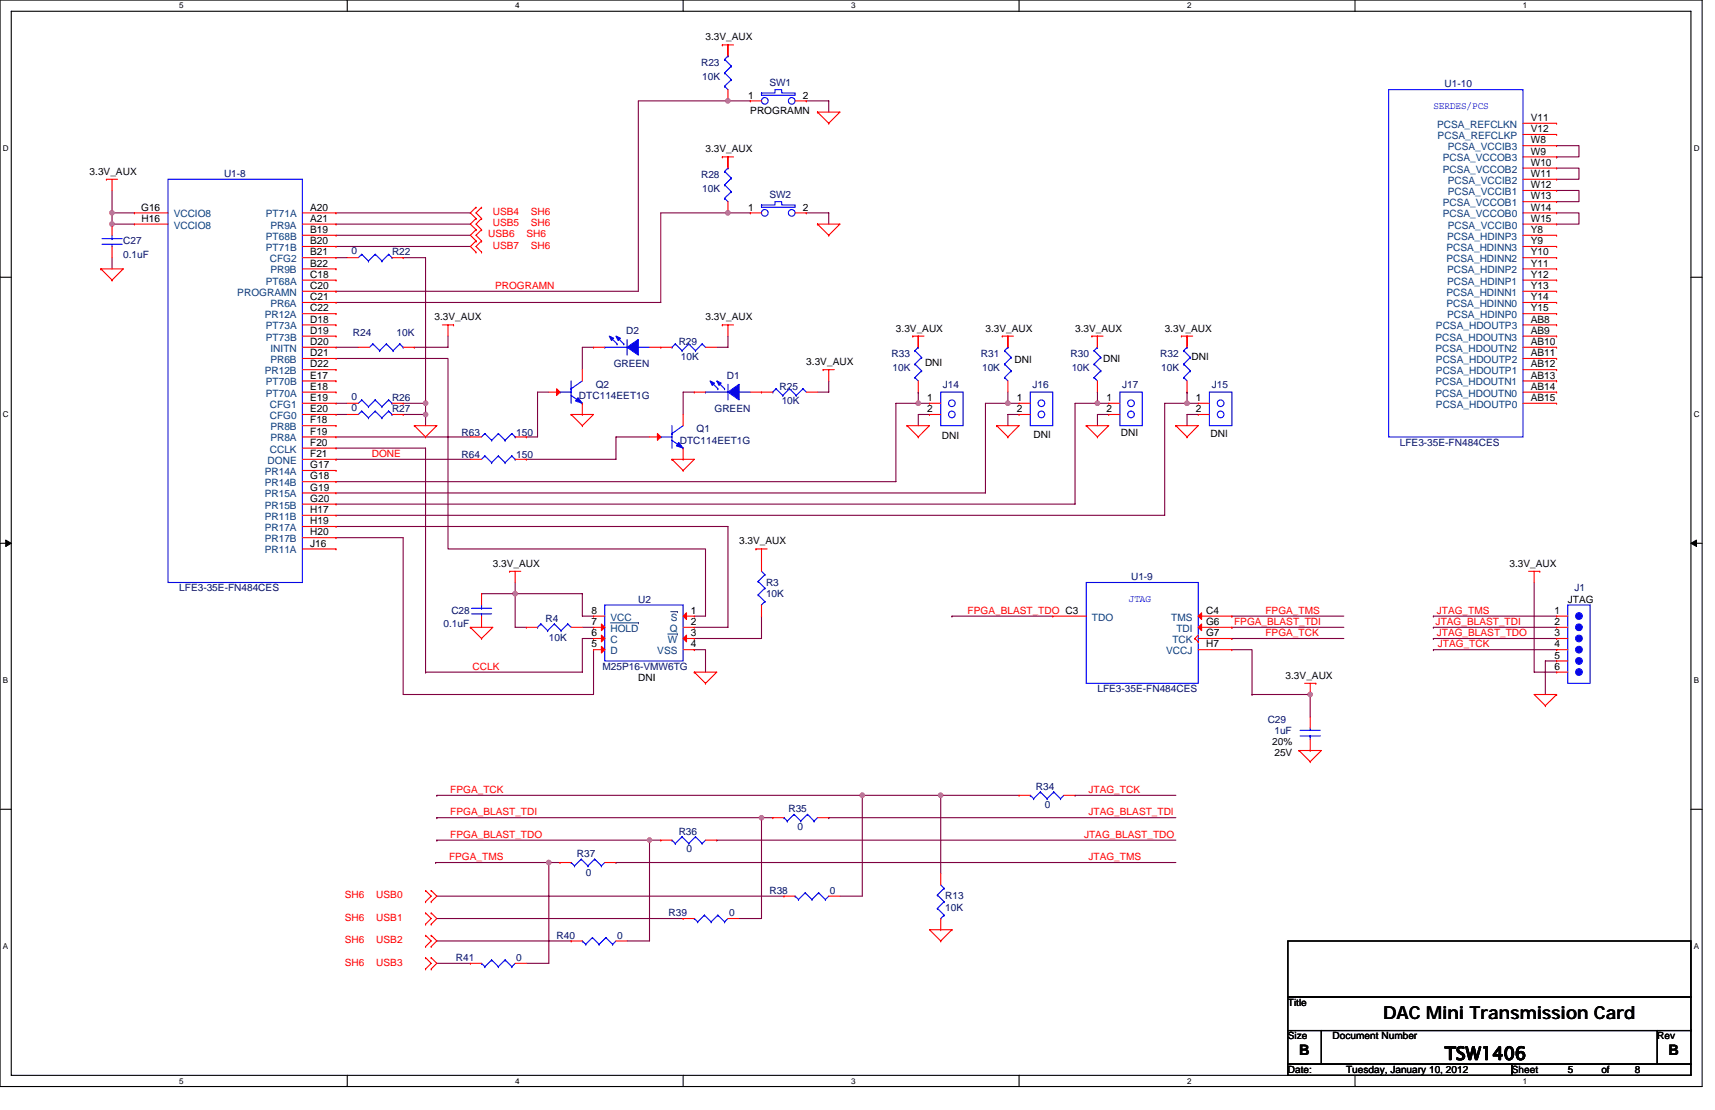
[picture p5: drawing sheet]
<svg xmlns="http://www.w3.org/2000/svg" width="432mm" height="279mm" viewBox="0 0 432 279" stroke-linecap="round" stroke-linejoin="round" font-family="sans-serif">
<path d="M0 0h428.6v273.5h-428.6zM2.8 2.8h422.9v267.9h-422.9z" fill="none" stroke="#000" stroke-width=".28"/>
<g fill="#fff">
<path d="M45.1 .3h1.1v2.3h-1.1z"/>
<path d="M45.1 271h1.1v2.2h-1.1z"/>
</g>
<path d="M87.4 0v2.8M87.4 270.7v2.8" fill="none" stroke="#000" stroke-width=".28"/>
<g fill="#fff">
<path d="M129.7 .3h1.1v2.3h-1.1z"/>
<path d="M129.7 271h1.1v2.2h-1.1z"/>
</g>
<path d="M172 0v2.8M172 270.7v2.8" fill="none" stroke="#000" stroke-width=".28"/>
<g fill="#fff">
<path d="M214.3 .3h1.1v2.3h-1.1z"/>
<path d="M214.3 271h1.1v2.2h-1.1z"/>
</g>
<path d="M256.6 0v2.8M256.6 270.7v2.8" fill="none" stroke="#000" stroke-width=".28"/>
<g fill="#fff">
<path d="M298.9 .3h1.1v2.3h-1.1z"/>
<path d="M298.9 271h1.1v2.2h-1.1z"/>
</g>
<path d="M341.2 0v2.8M341.2 270.7v2.8" fill="none" stroke="#000" stroke-width=".28"/>
<g fill="#fff">
<path d="M383.5 .3h1.1v2.3h-1.1z"/>
<path d="M383.5 271h1.1v2.2h-1.1z"/>
<path d="M.7 36.3h1.5v2.3h-1.5z"/>
<path d="M426.5 36.3h1.4v2.3h-1.4z"/>
<path d="M.7 103.3h1.5v2.2h-1.5z"/>
<path d="M426.5 103.3h1.4v2.2h-1.4z"/>
</g>
<path d="M0 69.8h2.8M425.7 69.8h2.9" fill="none" stroke="#000" stroke-width=".28"/>
<g fill="#fff">
<path d="M.7 170.2h1.4v2.3h-1.4z"/>
<path d="M426.5 170.2h1.3v2.3h-1.3z"/>
</g>
<path d="M0 136.8h2.8M425.7 136.8h2.9" fill="none" stroke="#000" stroke-width=".28"/>
<path d="M1.4 135.9l1.4 .9-1.4 .8zM425.7 136.8l1.4-.9v1.7z" fill="#000" stroke="#000" stroke-width=".25"/>
<g fill="#fff">
<path d="M.7 237.2h1.4v2.2h-1.4z"/>
<path d="M426.4 237.2h1.4v2.2h-1.4z"/>
</g>
<path d="M0 203.7h2.8M425.7 203.7h2.9M324.3 236.9h101.4v14.1h-101.4zM324.3 251h101.4v8.4h-101.4zM324.3 259.4h8.4v8.5h-8.4zM332.7 259.4h84.6v8.5h-84.6zM417.3 259.4h8.4v8.5h-8.4zM324.3 267.9h56.3v2.8h-56.3zM380.6 267.9h45.1v2.8h-45.1z" fill="none" stroke="#000" stroke-width=".28"/>
<g fill="none" stroke="#800040" stroke-width=".28">
<path d="M183.3 11.3v2.8M183.3 25.4h-22.6v47.9h-76.1M183.3 39.5v2.8M183.3 25.4h.1M183.3 25.4h5.6M203 25.4h5.7v2.8M391.9 36.7h5.7v2.8h-5.7M391.9 39.5h.1M28.2 53.6h.1M28.2 53.6v2.8h5.6M28.2 47.9v5.7M28.2 53.6h5.6"/>
<path d="M84.6 53.6h33.8M84.6 59.2h33.8M84.6 56.4h33.8M183.3 53.6h-16.9v22.5h-81.8M183.3 53.6h.1M183.3 53.6h5.6M203 53.6h5.7v2.8M391.9 53.6h5.7v2.8h-5.7M391.9 47.9h5.7v2.9h-5.7M391.9 42.3h5.7v2.8h-5.7M28.2 64.9v2.8M84.6 64.9h2.8"/>
<path d="M84.6 62h33.8M84.6 73.3h.1M101.5 64.9h5.6v36.6M84.6 90.2h28.2v48h64.8v16.9h-2.8M84.6 87.4h5.6M112.8 84.6v2.8h-8.5M138.2 98.7h-2.9v11.3h-2.8M149.4 87.4h-2.8v5.6M174.8 98.7h-2.8v5.6M183.3 84.6v2.8h-2.8M208.7 95.9v2.8h-2.9M231.2 84.6v2.8"/>
<path d="M231.2 98.7v2.8h2.8M231.2 98.7h.1M253.8 84.6v2.8M253.8 98.7v2.8M276.3 84.6v2.8M276.3 98.7v2.8h2.8M276.3 98.7h.1M298.9 84.6v2.8M298.9 98.7v2.8h2.8M298.9 98.7h.1M84.6 112.8h22.5v56.4M84.6 101.5h2.8"/>
<path d="M84.6 104.3h2.8M84.6 115.6h.1M84.6 110h33.8M84.6 115.6h33.8M101.5 101.5h5.6M101.5 104.3h5.6M107.1 104.3h.1M107.1 101.5h.1M107.1 101.5v5.6M163.5 110h-8.4v5.6h-22.6M231.2 101.5h-5.6v19.7h-141M234 104.3h-2.8v2.8"/>
<path d="M253.8 101.5h.1M253.8 101.5h-5.7v22.6h-163.5M253.8 101.5h2.8M256.6 104.3h-2.8v2.8M276.3 101.5h-5.6v25.4h-186.1M279.1 104.3h-2.8v2.8M298.9 101.5h-5.7v28.2h-208.6M301.7 104.3h-2.8v2.8M84.6 135.3h16.9v39.5h47.9v-11.3M84.6 132.5h98.7v25.4h-8.5M121.2 149.4h8.5M129.7 149.4h.1"/>
<path d="M129.7 149.4h16.9v5.7h2.8M129.7 149.4v8.5h2.8M129.7 146.6v2.8M146.6 157.9h2.8M191.7 155.1v5.6h-16.9M239.7 155.1h.1M239.7 155.1h25.3M310.2 155.1h.1M310.2 157.9h.1M310.2 155.1h28.1M310.2 157.9h28.1M360.9 157.9h.1"/>
<path d="M360.9 155.1h.1M360.9 155.1h31M360.9 157.9h31M386.3 146.6v22.6h5.6M107.1 169.2h.1M149.4 160.7h-2.8v8.5h-39.5M174.8 163.5h2.8v5.7M310.2 163.5h5v11.3M310.2 160.7h.1M310.2 160.7h28.1M315.2 174.8h.1M315.2 174.8h14.7v5.7"/>
<path d="M360.9 163.5h.1M360.9 160.7h.1M360.9 163.5h31M360.9 160.7h31M391.9 166.4h-2.8v8.4M109.7 217.1h.1M109.7 217.1h28.5M110 205.8h.1M110 211.5h.1M110 200.2h.1M110 205.8h81.7M110 200.2h107.1"/>
<path d="M110 211.5h53.5M138.2 217.1v25.4h-5.7M138.2 217.1h2.8M155.1 217.1h.1M155.1 217.1h141M163.5 211.5h2.9M163.5 211.5v25.4h-5.6M180.5 211.5h.1M180.5 211.5h115.6M191.7 205.8v25.4h-5.6M191.7 205.8h2.9M208.7 205.8h.1"/>
<path d="M208.7 205.8h87.4M217.1 200.2v25.4h-5.6M217.1 200.2h19.8M236.9 200.2h19.7M236.9 200.2h.1M236.9 200.2v19.7M270.7 200.2h.1M270.7 200.2h25.4M110 225.6h87.4M110 236.9h33.8M110 231.2h62M110 242.5h8.4"/>
</g>
<g fill="#f0f" stroke="#f0f" stroke-width=".28">
<circle cx="28.2" cy="56.4" r=".55"/>
<circle cx="28.2" cy="53.6" r=".55"/>
<circle cx="329.9" cy="174.8" r=".55"/>
<circle cx="129.7" cy="149.4" r=".56"/>
<circle cx="107.1" cy="104.3" r=".55"/>
<circle cx="107.1" cy="101.5" r=".56"/>
<circle cx="276.3" cy="101.5" r=".56"/>
<circle cx="253.7" cy="101.5" r=".56"/>
<circle cx="298.9" cy="101.5" r=".57"/>
<circle cx="231.2" cy="101.5" r=".56"/>
<circle cx="183.3" cy="53.6" r=".55"/>
<circle cx="183.3" cy="25.4" r=".55"/>
<circle cx="138.2" cy="217.1" r=".55"/>
<circle cx="191.7" cy="205.8" r=".55"/>
<circle cx="163.5" cy="211.5" r=".55"/>
<circle cx="217.1" cy="200.2" r=".56"/>
<circle cx="236.8" cy="200.2" r=".56"/>
</g>
<g fill="none" stroke="#f00" stroke-width=".28">
<path d="M181.9 11.3h.1M181.9 11.3h2.8M183.3 11.3v2.8zM183.3 11.3h.1M181.9 39.5h.1M181.9 39.5h2.8M183.3 39.5v2.8zM183.3 39.5h.1M183.3 22.6v2.8M188.9 25.4h.1M188.9 25.4h2.8M200.2 25.4h2.8"/>
<path d="M203 25.4h.1M205.8 28.2h5.7l-2.8 2.8M205.8 28.2h.1M205.8 28.2l2.9 2.8M208.7 31h.1M383.5 39.5h8.4M383.5 31h8.4M383.5 33.8h8.4M383.5 36.7h8.4M391.9 31h.1M391.9 33.8h.1M391.9 36.7h.1"/>
<path d="M391.9 39.5h.1M26.8 45.1h.1M26.8 45.1h2.8M28.2 45.1v2.8M28.2 56.4h.1M28.2 56.4v2.8M33.8 53.6h.1M33.8 56.4h.1M33.8 53.6h8.5M33.8 56.4h8.5M76.1 53.6h8.5M76.1 56.4h8.5"/>
<path d="M76.1 59.2h8.5M84.6 53.6h.1M84.6 56.4h.1M84.6 59.2h.1M119.8 55h.1M119.8 52.2h.1M119.8 57.8h.1M119.8 52.2l-1.4 1.4 1.4 1.4M119.8 55l-1.4 1.4 1.4 1.4M119.8 57.8l-1.4 1.4 1.4 1.4M121.2 52.2h.1M121.2 55h.1"/>
<path d="M121.2 57.8h.1M121.2 52.2l-1.4 1.4 1.4 1.4M121.2 55l-1.4 1.4 1.4 1.4M121.2 57.8l-1.4 1.4 1.4 1.4M183.3 50.8v2.8M188.9 53.6h.1M188.9 53.6h2.8M200.2 53.6h2.8M203 53.6h.1M205.8 56.4h5.7l-2.8 2.8M205.8 56.4h.1M205.8 56.4l2.9 2.8"/>
<path d="M208.7 59.2h.1M383.5 45.1h8.4M383.5 53.6h8.4M383.5 42.3h8.4M383.5 47.9h8.4M383.5 50.8h8.4M383.5 56.4h8.4M383.5 59.2h8.4M391.9 42.3h.1M391.9 45.1h.1M391.9 47.9h.1M391.9 50.8h.1"/>
<path d="M391.9 53.6h.1M391.9 56.4h.1M391.9 59.2h.1M25.4 67.7h5.6l-2.8 2.8M25.4 67.7h.1M25.4 67.7l2.8 2.8M28.2 70.5h.1M28.2 62v2.9M76.1 62h8.5M76.1 64.9h8.5M76.1 67.7h8.5M76.1 70.5h8.5"/>
<path d="M76.1 73.3h8.5M76.1 76.1h8.5M76.1 79h8.5M84.6 62h.1M84.6 64.9h.1M84.6 67.7h.1M84.6 70.5h.1M84.6 73.3h.1M84.6 76.1h.1M84.6 79h.1M87.4 64.9h2.8M98.7 64.9h2.8"/>
<path d="M101.5 64.9h.1M119.8 60.6h.1M119.8 63.5h.1M119.8 60.6l-1.4 1.4 1.4 1.5M121.2 60.6h.1M121.2 63.5h.1M121.2 60.6l-1.4 1.4 1.4 1.5M383.5 62h8.4M383.5 64.9h8.4M383.5 67.7h8.4M383.5 70.5h8.4M383.5 73.3h8.4"/>
<path d="M383.5 76.1h8.4M383.5 79h8.4M391.9 62h.1M391.9 64.9h.1M391.9 67.7h.1M391.9 70.5h.1M391.9 73.3h.1M391.9 76.1h.1M391.9 79h.1M76.1 81.8h8.5M76.1 93h8.5M76.1 84.6h8.5"/>
<path d="M76.1 87.4h8.5M76.1 90.2h8.5M76.1 95.9h8.5M76.1 98.7h8.5M84.6 81.8h.1M84.6 84.6h.1M84.6 87.4h.1M84.6 90.2h.1M84.6 93h.1M84.6 95.9h.1M84.6 98.7h.1M90.2 87.4h2.8"/>
<path d="M101.5 87.4h2.8M104.3 87.4h.1M111.4 81.8h2.8M112.8 81.8v2.8M114.2 81.8h.1M138.2 98.7h2.8M146.6 93v2.9M149.4 87.4h.1M149.4 87.4h2.9M163.5 87.4h2.9M166.4 87.4h.1M166.4 87.4h2.8"/>
<path d="M174.8 98.7h.1M174.8 98.7h2.8M177.6 87.4h2.9M181.9 81.8h.1M181.9 81.8h2.8M183.3 81.8v2.8M188.9 98.7h2.8M191.7 98.7h.1M191.7 98.7h2.9M203 98.7h2.8M207.2 93h.1M207.2 93h2.9"/>
<path d="M208.7 93v2.9M229.8 84.6h.1M229.8 84.6h2.8M231.2 84.6v2.8zM231.2 95.9v2.8M231.2 84.6h.1M252.3 84.6h.1M252.3 84.6h2.9M253.8 84.6v2.8zM253.8 95.9v2.8M253.8 84.6h.1M274.9 84.6h.1"/>
<path d="M274.9 84.6h2.8M276.3 84.6v2.8zM276.3 95.9v2.8M276.3 84.6h.1M297.5 84.6h.1M297.5 84.6h2.8M298.9 84.6v2.8zM298.9 95.9v2.8M298.9 84.6h.1M383.5 81.8h8.4M383.5 93h8.4M383.5 84.6h8.4"/>
<path d="M383.5 87.4h8.4M383.5 90.2h8.4M383.5 95.9h8.4M383.5 98.7h8.4M391.9 81.8h.1M391.9 84.6h.1M391.9 87.4h.1M391.9 90.2h.1M391.9 93h.1M391.9 95.9h.1M391.9 98.7h.1M76.1 101.5h8.5"/>
<path d="M76.1 104.3h8.5M76.1 107.1h8.5M76.1 110h8.5M76.1 112.8h8.5M76.1 115.6h8.5M76.1 118.4h8.5M84.6 101.5h.1M84.6 104.3h.1M84.6 107.1h.1M84.6 110h.1M84.6 112.8h.1M84.6 115.6h.1"/>
<path d="M84.6 118.4h.1M87.4 101.5h2.8M87.4 104.3h2.8M98.7 101.5h2.8M98.7 104.3h2.8M101.5 101.5h.1M101.5 104.3h.1M104.3 107.1h5.7l-2.9 2.9M104.3 107.1h.1M104.3 107.1l2.8 2.9M107.1 110h.1M118.4 115.6h2.8"/>
<path d="M118.4 110h2.8M129.7 110h2.8M129.7 115.6h2.8M132.5 115.6h.1M132.5 110h.1M143.8 104.3h5.6l-2.8 2.8M143.8 104.3h.1M143.8 104.3l2.8 2.8M146.6 107.1h.1M146.6 104.3h.1M146.6 101.5v2.8M163.5 110h2.9"/>
<path d="M169.2 115.6h5.6l-2.8 2.8M169.2 115.6h.1M169.2 115.6l2.8 2.8M172 118.4h.1M172 104.3v2.8M172 115.6h.1M172 112.8v2.8M228.4 107.1h5.6l-2.8 2.9M228.4 107.1h.1M228.4 107.1l2.8 2.9M231.2 110h.1M234 101.5h.1"/>
<path d="M234 104.3h.1M234 101.5h2.9M234 104.3h2.9M251 107.1h5.6l-2.8 2.9M251 107.1h.1M251 107.1l2.8 2.9M253.8 110h.1M256.6 101.5h.1M256.6 104.3h.1M256.6 101.5h2.8M256.6 104.3h2.8M273.5 107.1h5.6l-2.8 2.9"/>
<path d="M273.5 107.1h.1M273.5 107.1l2.8 2.9M276.3 110h.1M279.1 101.5h.1M279.1 104.3h.1M279.1 101.5h2.9M279.1 104.3h2.9M296.1 107.1h5.6l-2.8 2.9M296.1 107.1h.1M296.1 107.1l2.8 2.9M298.9 110h.1M301.7 101.5h.1"/>
<path d="M301.7 104.3h.1M301.7 101.5h2.8M301.7 104.3h2.8M383.5 101.5h8.4M391.9 101.5h.1M76.1 138.2h8.5M76.1 121.2h8.5M76.1 124.1h8.5M76.1 126.9h8.5M76.1 129.7h8.5M76.1 132.5h8.5M76.1 135.3h8.5"/>
<path d="M84.6 121.2h.1M84.6 124.1h.1M84.6 126.9h.1M84.6 129.7h.1M84.6 132.5h.1M84.6 135.3h.1M84.6 138.2h.1M190.3 138.2h.1M190.3 138.2h2.8M191.7 138.2v5.6M118.4 157.9h5.7l-2.9 2.8M118.4 157.9h.1"/>
<path d="M118.4 157.9l2.8 2.8M121.2 155.1v2.8M121.2 149.4h.1M121.2 149.4v2.9M128.3 143.8h.1M128.3 143.8h2.8M129.7 143.8v2.8M132.5 157.9h.1M132.5 157.9h2.8M143.8 157.9h2.8M149.4 155.1h.1M149.4 157.9h.1"/>
<path d="M149.4 157.9h2.9M149.4 155.1h2.9M172 157.9h2.8M172 155.1h2.8M174.8 155.1h.1M174.8 157.9h.1M191.7 155.1h.1M191.7 152.3v2.8M265 155.1h.1M265 155.1h8.5M301.7 157.9h8.5M301.7 155.1h8.5"/>
<path d="M301.7 159.9l-.9 .8M310.2 155.1h.1M310.2 157.9h.1M384.9 143.8h2.8M386.3 143.8v2.8M387.7 143.8h.1M391.9 155.1h.1M391.9 157.9h.1M391.9 157.9h2.8M391.9 155.1h2.8M121.2 160.7h.1M149.4 163.5h.1"/>
<path d="M149.4 160.7h.1M149.4 160.7h2.9M149.4 163.5h2.9M172 160.7h2.8M172 163.5h2.8M174.8 169.2h5.7l-2.9 2.8M174.8 169.2h.1M174.8 160.7h.1M174.8 163.5h.1M174.8 169.2l2.8 2.8M177.6 172h.1M300.8 160.7h.1"/>
<path d="M300.8 160.7l.9 .9M301.7 161.6h.1M301.7 160.7h8.5M301.7 163.5h8.5M310.2 160.7h.1M310.2 163.5h.1M328.5 172h2.8M329.9 172v2.8M331.3 172h.1M389.1 177.6h.1M391.9 174.8h-5.6l2.8 2.8M391.9 174.8h.1"/>
<path d="M391.9 160.7h.1M391.9 163.5h.1M391.9 166.4h.1M391.9 169.2h.1M391.9 174.8l-2.8 2.8M391.9 160.7h2.8M391.9 163.5h2.8M391.9 166.4h2.8M391.9 169.2h2.8M327.1 188.9h5.6l-2.8 2.8M327.1 188.9h.1M327.1 188.9l2.8 2.8"/>
<path d="M329.9 191.7h.1M329.9 180.5v2.8M329.9 188.9h.1M329.9 186.1v2.8M141 217.1h.1M141 217.1h2.8M152.3 217.1h2.8M166.4 211.5h.1M166.4 211.5h2.8M177.6 211.5h2.9M194.6 205.8h.1M194.6 205.8h2.8"/>
<path d="M205.8 205.8h2.9M236.9 219.9v2.9M256.6 200.2h.1M256.6 200.2h2.8M267.9 200.2h2.8M107.1 224.2h.1M107.1 227h.1M107.1 229.8h.1M107.1 232.6h.1M107.1 235.4h.1M107.1 238.3h.1M107.1 224.2l1.5 1.4-1.5 1.4"/>
<path d="M107.1 229.8l1.5 1.4-1.5 1.4M107.1 235.4l1.5 1.5-1.5 1.4M108.6 227h.1M108.6 224.2h.1M108.6 232.6h.1M108.6 229.8h.1M108.6 238.3h.1M108.6 235.4h.1M108.6 224.2l1.4 1.4-1.4 1.4M108.6 229.8l1.4 1.4-1.4 1.4M108.6 235.4l1.4 1.5-1.4 1.4M143.8 236.9h.1"/>
<path d="M143.8 236.9h2.8M155.1 236.9h2.8M172 231.2h.1M172 231.2h2.8M183.3 231.2h2.8M197.4 225.6h.1M197.4 225.6h2.8M208.7 225.6h2.8M236.9 236.9h.1M236.9 234h.1M236.9 231.2v2.8M239.7 234h-5.7l2.9 2.9"/>
<path d="M239.7 234h.1M239.7 234l-2.8 2.9M107.1 241.1h.1M107.1 243.9h.1M107.1 241.1l1.5 1.4-1.5 1.4M108.6 243.9h.1M108.6 241.1h.1M108.6 241.1l1.4 1.4-1.4 1.4M118.4 242.5h.1M118.4 242.5h2.8M129.7 242.5h2.8"/>
</g>
<g fill="none" stroke="#00f" stroke-width=".28">
<path d="M182.4 18.4h.1M182.4 15h.1M182.4 18.4l1.7 1.6M182.4 15l1.7 1.7M183.3 14.1h.1M183.3 14.1l-.9 .9M184.1 16.7h.1M184.1 16.7l-1.7 1.7M182.4 21.7h.1M182.4 21.7l.9 .9M184.1 20h.1M184.1 20l-1.7 1.7"/>
<path d="M191.7 23.4h3.4v-.8h1.7v.8h3.4v.6h-8.5zM191.7 23.4h.1M349.6 22.6h33.9v87.4h-33.9zM28.2 59.2v.9M42.3 45.1h33.8v101.5h-33.8zM182.4 49.9h.1M182.4 46.5h.1M182.4 43.2h.1M182.4 49.9l.9 .9M182.4 46.5l1.7 1.7M182.4 43.2l1.7 1.7M183.3 42.3h.1"/>
<path d="M183.3 42.3l-.9 .9M184.1 48.2h.1M184.1 44.9h.1M184.1 48.2l-1.7 1.7M184.1 44.9l-1.7 1.6M191.7 51.6h3.4v-.8h1.7v.8h3.4v.6h-8.5zM191.7 51.6h.1M25.7 60.1h5.1M25.7 61.5h5.1M28.2 61.5v.5M28.2 60.1h.1M91.1 64h.1"/>
<path d="M91.1 64l-.9 .9M91.1 64l1.7 1.7M92.8 65.7h.1M94.5 64h.1M94.5 64l-1.7 1.7M94.5 64l1.7 1.7M96.2 65.7h.1M97.9 64h.1M97.9 64l-1.7 1.7M97.9 64l.8 .9M98.7 64.9h.1M93.9 86.6h.1"/>
<path d="M93.9 86.6l-.9 .8M93.9 86.6l1.7 1.7M95.6 88.3h.1M97.3 86.6h.1M97.3 86.6l-1.7 1.7M97.3 86.6l1.7 1.7M99 88.3h.1M100.7 86.6h.1M100.7 86.6l-1.7 1.7M100.7 86.6l.8 .8M101.5 87.4h.1M141 98.7h.1"/>
<path d="M141 98.7h2.8M143.8 97.9h.1M143.8 95.9v5.6M143.8 99.5l2.8 2M146.6 95.9l-2.8 2M152.3 87.4h.1M152.3 87.4h5.6M153.7 84.9l1.7 1.7M155.4 86.6h.1M155.4 84.9l1.7 1.7M157.1 86.6h.1M157.9 85.4v4"/>
<path d="M160.7 87.4h2.8M169.2 87.4h.1M170 86.6h.1M170 86.6l1.7 1.7M170 86.6l-.8 .8M171.7 88.3h.1M173.4 86.6h.1M173.4 86.6l1.7 1.7M173.4 86.6l-1.7 1.7M175.1 88.3h.1M176.8 86.6h.1M176.8 86.6l.8 .8"/>
<path d="M176.8 86.6l-1.7 1.7M177.6 98.7h.1M177.6 98.7h5.7M179 96.2l1.7 1.7M180.7 97.9h.1M180.7 96.2l1.7 1.7M182.4 97.9h.1M183.3 96.7v4M186.1 98.7h2.8M194.6 98.7h.1M195.4 97.9h.1M195.4 97.9l1.7 1.6"/>
<path d="M195.4 97.9l-.8 .8M197.1 99.5h.1M198.8 97.9h.1M198.8 97.9l-1.7 1.6M198.8 97.9l1.7 1.6M200.5 99.5h.1M202.2 97.9h.1M202.2 97.9l.8 .8M202.2 97.9l-1.7 1.6M230.4 95h.1M230.4 91.7h.1M230.4 88.3h.1"/>
<path d="M230.4 95l.8 .9M230.4 91.7l1.7 1.6M230.4 88.3l1.7 1.7M231.2 87.4h.1M231.2 87.4l-.8 .9M232.1 93.3h.1M232.1 90h.1M232.1 93.3l-1.7 1.7M232.1 90l-1.7 1.7M236.9 98.7h5.6v8.4h-5.6zM252.9 95h.1M252.9 91.7h.1"/>
<path d="M252.9 88.3h.1M252.9 95l.9 .9M252.9 91.7l1.7 1.6M252.9 88.3l1.7 1.7M253.8 87.4h.1M253.8 87.4l-.9 .9M254.6 93.3h.1M254.6 90h.1M254.6 93.3l-1.7 1.7M254.6 90l-1.7 1.7M259.4 98.7h5.6v8.4h-5.6zM275.5 95h.1"/>
<path d="M275.5 91.7h.1M275.5 88.3h.1M275.5 95l.8 .9M275.5 91.7l1.7 1.6M275.5 88.3l1.7 1.7M276.3 87.4h.1M276.3 87.4l-.8 .9M277.2 93.3h.1M277.2 90h.1M277.2 93.3l-1.7 1.7M277.2 90l-1.7 1.7M282 98.7h5.6v8.4h-5.6z"/>
<path d="M298 95h.1M298 91.7h.1M298 88.3h.1M298 95l.9 .9M298 91.7l1.7 1.6M298 88.3l1.7 1.7M298.9 87.4h.1M298.9 87.4l-.9 .9M299.7 93.3h.1M299.7 90h.1M299.7 93.3l-1.7 1.7M299.7 90l-1.7 1.7"/>
<path d="M304.5 98.7h5.7v8.4h-5.7zM91.1 100.7h.1M91.1 103.5h.1M91.1 100.7l-.9 .8M91.1 100.7l1.7 1.7M91.1 103.5l-.9 .8M91.1 103.5l1.7 1.7M92.8 102.4h.1M92.8 105.2h.1M94.5 100.7h.1M94.5 103.5h.1M94.5 100.7l-1.7 1.7"/>
<path d="M94.5 100.7l1.7 1.7M94.5 103.5l-1.7 1.7M94.5 103.5l1.7 1.7M96.2 102.4h.1M96.2 105.2h.1M97.9 100.7h.1M97.9 103.5h.1M97.9 100.7l-1.7 1.7M97.9 100.7l.8 .8M97.9 103.5l-1.7 1.7M97.9 103.5l.8 .8M98.7 101.5h.1"/>
<path d="M98.7 104.3h.1M122.1 114.8h.1M122.1 109.1h.1M122.1 114.8l1.7 1.7M122.1 114.8l-.9 .8M122.1 109.1l-.9 .9M122.1 109.1l1.7 1.7M123.8 116.5h.1M123.8 110.8h.1M125.5 114.8h.1M125.5 109.1h.1M125.5 114.8l1.7 1.7"/>
<path d="M125.5 114.8l-1.7 1.7M125.5 109.1l-1.7 1.7M125.5 109.1l1.7 1.7M127.2 116.5h.1M127.2 110.8h.1M128.9 114.8h.1M128.9 109.1h.1M128.9 114.8l.8 .8M128.9 114.8l-1.7 1.7M128.9 109.1l-1.7 1.7M128.9 109.1l.8 .9M129.7 115.6h.1"/>
<path d="M129.7 110h.1M146.6 101.5h.1M166.4 110h.1M166.4 110h2.8M169.2 109.1h.1M169.2 107.1v5.7M169.2 110.8l2.8 2M172 112.8h.1M172 107.1l-2.8 2M118.7 153.1h5.1M118.7 154.5h5.1M121.2 154.5v.6"/>
<path d="M121.2 153.1h.1M121.2 152.3v.8M135.3 157.9h.1M136.2 157.1h.1M136.2 157.1l1.7 1.6M136.2 157.1l-.9 .8M137.9 158.7h.1M139.6 157.1h.1M139.6 157.1l1.7 1.6M139.6 157.1l-1.7 1.6M141.3 158.7h.1M143 157.1h.1"/>
<path d="M143 157.1l.8 .8M143 157.1l-1.7 1.6M152.3 152.3h19.7v14.1h-19.7zM190.9 146.3h.1M190.9 149.7h.1M190.9 146.3l1.7 1.7M190.9 149.7l1.7 1.7M191.7 152.3h.1M191.7 143.8l.9 .9M192.6 144.7h.1M192.6 148h.1M192.6 151.4h.1"/>
<path d="M192.6 144.7l-1.7 1.6M192.6 148l-1.7 1.7M192.6 151.4l-.9 .9M273.5 146.6h28.2v25.4h-28.2zM394.7 152.3h5.7v19.7h-5.7zM261.9 199.3h.1M261.9 199.3l1.7 1.7M261.9 199.3l-1.7 1.7M265.3 199.3h.1M265.3 199.3l1.7 1.7M265.3 199.3l-1.7 1.7M327.3 185.3h5.1"/>
<path d="M327.3 183.8h5.1M329.9 183.3v.5M329.9 185.3h.1M329.9 185.3v.8M143.8 217.1h.1M143.8 217.1l.9 .9M144.7 218h.1M146.3 216.3h.1M146.3 216.3l1.7 1.7M146.3 216.3l-1.6 1.7M148 218h.1M149.7 216.3h.1"/>
<path d="M149.7 216.3l1.7 1.7M149.7 216.3l-1.7 1.7M151.4 218h.1M152.3 217.1l-.9 .9M169.2 211.5h.1M169.2 211.5l.8 .8M170 212.3h.1M171.7 210.6h.1M171.7 210.6l1.7 1.7M171.7 210.6l-1.7 1.7M173.4 212.3h.1M175.1 210.6h.1"/>
<path d="M175.1 210.6l1.7 1.7M175.1 210.6l-1.7 1.7M176.8 212.3h.1M177.6 211.5l-.8 .8M197.4 205.8h.1M197.4 205.8l.8 .9M198.2 206.7h.1M199.9 205h.1M199.9 205l1.7 1.7M199.9 205l-1.7 1.7M201.6 206.7h.1M203.3 205h.1"/>
<path d="M203.3 205l1.7 1.7M203.3 205l-1.7 1.7M205 206.7h.1M205.8 205.8l-.8 .9M259.4 200.2h.1M259.4 200.2l.8 .8M260.2 201h.1M263.6 201h.1M267 201h.1M267.9 200.2l-.9 .8M146.6 236.9h.1M146.6 236.9l.9 .8"/>
<path d="M147.5 237.7h.1M149.2 236h.1M149.2 236l1.7 1.7M149.2 236l-1.7 1.7M150.9 237.7h.1M152.5 236h.1M152.5 236l1.7 1.7M152.5 236l-1.6 1.7M154.2 237.7h.1M155.1 236.9l-.9 .8M174.8 231.2h.1M174.8 231.2l.9 .9"/>
<path d="M175.7 232.1h.1M177.4 230.4h.1M177.4 230.4l1.6 1.7M177.4 230.4l-1.7 1.7M179 232.1h.1M180.7 230.4h.1M180.7 230.4l1.7 1.7M180.7 230.4l-1.7 1.7M182.4 232.1h.1M183.3 231.2l-.9 .9M200.2 225.6h.1M200.2 225.6l.8 .8"/>
<path d="M201 226.4h.1M202.7 224.7h.1M202.7 224.7l1.7 1.7M202.7 224.7l-1.7 1.7M204.4 226.4h.1M206.1 224.7h.1M206.1 224.7l1.7 1.7M206.1 224.7l-1.7 1.7M207.8 226.4h.1M208.7 225.6l-.9 .8M236 225.3h.1M236 228.7h.1"/>
<path d="M236 225.3l1.7 1.7M236 228.7l1.7 1.7M236.9 231.2h.1M236.9 222.8l.8 .8M237.7 223.6h.1M237.7 227h.1M237.7 230.4h.1M237.7 230.4l-.8 .8M237.7 227l-1.7 1.7M237.7 223.6l-1.7 1.7M121.2 242.5h.1M121.2 242.5l.9 .8"/>
<path d="M122.1 243.3h.1M123.8 241.6h.1M123.8 241.6l1.7 1.7M123.8 241.6l-1.7 1.7M125.5 243.3h.1M127.2 241.6h.1M127.2 241.6l1.7 1.7M127.2 241.6l-1.7 1.7M128.9 243.3h.1M129.7 242.5l-.8 .8"/>
<circle cx="192.6" cy="25.4" r=".84"/>
<circle cx="199.3" cy="25.4" r=".84"/>
<circle cx="192.6" cy="53.6" r=".84"/>
<circle cx="199.3" cy="53.6" r=".84"/>
<circle cx="239.7" cy="101.5" r=".84"/>
<circle cx="239.7" cy="104.3" r=".84"/>
<circle cx="262.2" cy="101.5" r=".84"/>
<circle cx="262.2" cy="104.3" r=".84"/>
<circle cx="284.8" cy="101.5" r=".84"/>
<circle cx="284.8" cy="104.3" r=".84"/>
<circle cx="307.3" cy="101.5" r=".84"/>
<circle cx="307.3" cy="104.3" r=".84"/>
</g>
<g fill="#00f" stroke="#00f" stroke-width=".28">
<path d="M157.9 87.4l2.8-2v4z" fill-rule="evenodd"/>
<path d="M153.4 84.6l1.1 .6-.5 .5z" fill-rule="evenodd"/>
<path d="M155.1 84.6l1.1 .6-.6 .5z" fill-rule="evenodd"/>
<path d="M145.5 100.1l1.1 1.4-1.7-.6z" fill-rule="evenodd"/>
<path d="M183.3 98.7l2.8-2v4z" fill-rule="evenodd"/>
<path d="M178.8 95.9l1.1 .5-.6 .6z" fill-rule="evenodd"/>
<path d="M180.5 95.9l1.1 .5-.6 .6z" fill-rule="evenodd"/>
<path d="M170.9 111.4l1.1 1.4-1.7-.6z" fill-rule="evenodd"/>
<circle cx="397.5" cy="155.1" r=".84"/>
<circle cx="397.5" cy="157.9" r=".84"/>
<circle cx="397.5" cy="163.5" r=".84"/>
<circle cx="397.5" cy="169.2" r=".84"/>
<circle cx="397.5" cy="166.4" r=".84"/>
<circle cx="397.5" cy="160.7" r=".84"/>
</g>
<g fill="#f00" stroke="#f00" stroke-width=".28">
<path d="M172 155.1l.8-.9v1.7z"/>
<path d="M172 160.7l.8-.8v1.7z"/>
<path d="M151.4 157.1l.9 .8-.9 .8z"/>
<path d="M151.4 162.7l.9 .8-.9 .9z"/>
<path d="M151.4 159.9l.9 .8-.9 .9z"/>
<path d="M140.1 97.9l.9 .8-.9 .8z"/>
<path d="M165.5 109.1l.9 .9-.9 .8z"/>
<path d="M301.7 155.1l.8-.9v1.7z"/>
<path d="M301.7 157.9l.8-.8v1.6z"/>
</g>
<path d="M153.7 156.8h7.1M160.8 156.8h.1M168.1 159.6h2.5M168.9 154h1.7M170.6 154h.1M170.6 159.6h.1" fill="none" stroke="#004080" stroke-width=".25"/>
<g font-size="4.5">
<text x="348.2" y="256.6">DAC Mini Transmission Card</text>
<text x="363.7" y="266.7">TSW1406</text>
</g>
<g font-size="3.7">
<text x="327.1" y="265.6">B</text>
<text x="420.1" y="265.6">B</text>
</g>
<g font-size="2.5">
<text x="177.6" y="10.2">3.3V_AUX</text>
<text x="188.3" y="24.8">1</text>
<text x="188.9" y="28.8">PROGRAMN</text>
<text x="202.2" y="24.8">2</text>
<text x="385.4" y="30.4">V11</text>
<text x="385.4" y="33.3">V12</text>
<text x="177.6" y="38.4">3.3V_AUX</text>
<text x="385.4" y="38.9">W9</text>
<text x="385.4" y="41.7">W10</text>
<text x="385.4" y="36.1">W8</text>
<text x="22.6" y="44">3.3V_AUX</text>
<text x="385.4" y="44.5">W11</text>
<text x="385.4" y="47.3">W12</text>
<text x="35.5" y="53">G16</text>
<text x="78.1" y="53">A20</text>
<text x="188.3" y="53">1</text>
<text x="202.2" y="53">2</text>
<text x="385.4" y="50.2">W13</text>
<text x="385.4" y="53">W14</text>
<text x="35.7" y="55.8">H16</text>
<text x="78.1" y="58.6">B19</text>
<text x="78.1" y="55.8">A21</text>
<text x="385.4" y="55.8">W15</text>
<text x="385.4" y="58.6">Y8</text>
<text x="78.1" y="61.4">B20</text>
<text x="78.1" y="64.3">B21</text>
<text x="385.4" y="61.4">Y9</text>
<text x="385.4" y="64.3">Y10</text>
<text x="78.1" y="69.9">C18</text>
<text x="78.1" y="67.1">B22</text>
<text x="385.4" y="67.1">Y11</text>
<text x="385.4" y="69.9">Y12</text>
<text x="78.1" y="75.5">C21</text>
<text x="78.1" y="72.7">C20</text>
<text x="385.4" y="72.7">Y13</text>
<text x="385.4" y="75.5">Y14</text>
<text x="78.1" y="81.2">D18</text>
<text x="78.1" y="78.4">C22</text>
<text x="109.4" y="80.6">3.3V_AUX</text>
<text x="177.6" y="80.6">3.3V_AUX</text>
<text x="225.6" y="83.5">3.3V_AUX</text>
<text x="248.1" y="83.5">3.3V_AUX</text>
<text x="270.7" y="83.5">3.3V_AUX</text>
<text x="293.2" y="83.5">3.3V_AUX</text>
<text x="385.4" y="78.4">Y15</text>
<text x="385.4" y="81.2">AB8</text>
<text x="78.1" y="84">D19</text>
<text x="78.1" y="89.6">D21</text>
<text x="78.1" y="86.8">D20</text>
<text x="385.4" y="89.6">AB11</text>
<text x="385.4" y="84">AB9</text>
<text x="385.4" y="86.8">AB10</text>
<text x="78.1" y="95.3">E17</text>
<text x="78.1" y="92.5">D22</text>
<text x="203" y="91.9">3.3V_AUX</text>
<text x="232.9" y="92.2">DNI</text>
<text x="255.5" y="91.4">DNI</text>
<text x="277.7" y="91.1">DNI</text>
<text x="300" y="90.5">DNI</text>
<text x="385.4" y="92.5">AB12</text>
<text x="385.4" y="95.3">AB13</text>
<text x="78.1" y="98.1">E18</text>
<text x="78.1" y="100.9">E19</text>
<text x="233.5" y="100.9">1</text>
<text x="256" y="100.9">1</text>
<text x="278.6" y="100.9">1</text>
<text x="301.1" y="100.9">1</text>
<text x="385.4" y="100.9">AB15</text>
<text x="385.4" y="98.1">AB14</text>
<text x="78.1" y="106.6">F18</text>
<text x="78.1" y="103.7">E20</text>
<text x="233.5" y="103.7">2</text>
<text x="256" y="103.7">2</text>
<text x="278.6" y="103.7">2</text>
<text x="301.1" y="103.7">2</text>
<text x="78.1" y="109.4">F19</text>
<text x="78.1" y="112.2">F20</text>
<text x="237.1" y="110.5">DNI</text>
<text x="260.2" y="110.2">DNI</text>
<text x="282.2" y="109.7">DNI</text>
<text x="304.8" y="110">DNI</text>
<text x="78.1" y="115">F21</text>
<text x="78.1" y="117.8">G17</text>
<text x="78.1" y="120.7">G18</text>
<text x="78.1" y="123.5">G19</text>
<text x="78.1" y="126.3">G20</text>
<text x="78.1" y="129.1">H17</text>
<text x="78.1" y="131.9">H19</text>
<text x="78.1" y="134.7">H20</text>
<text x="78.1" y="137.6">J16</text>
<text x="186.1" y="137">3.3V_AUX</text>
<text x="124.1" y="142.7">3.3V_AUX</text>
<text x="380.1" y="142.7">3.3V_AUX</text>
<text x="148.9" y="154.5">8</text>
<text x="174" y="154.5">1</text>
<text x="303.7" y="154.5">C4</text>
<text x="391.4" y="154.5">1</text>
<text x="394.7" y="151.7">JTAG</text>
<text x="148.9" y="160.1">6</text>
<text x="148.9" y="157.3">7</text>
<text x="174" y="157.3">2</text>
<text x="174" y="160.1">3</text>
<text x="303.7" y="160.1">G7</text>
<text x="303.7" y="157.3">G6</text>
<text x="391.4" y="157.3">2</text>
<text x="391.4" y="160.1">3</text>
<text x="148.9" y="162.9">5</text>
<text x="174" y="162.9">4</text>
<text x="303.7" y="162.9">H7</text>
<text x="391.4" y="162.9">4</text>
<text x="391.4" y="165.8">5</text>
<text x="160.7" y="171.4">DNI</text>
<text x="323.7" y="170.9">3.3V_AUX</text>
<text x="391.4" y="168.6">6</text>
<text x="320.3" y="187.5">20%</text>
<text x="320.9" y="190.3">25V</text>
<text x="324.3" y="253.2">Title</text>
<text x="324.3" y="261.6">Size</text>
<text x="335.5" y="261.6">Document Number</text>
<text x="417.3" y="261.6">Rev</text>
<text x="324.3" y="270.1">Date:</text>
<text x="338.9" y="270.1">Tuesday, January 10, 2012</text>
<text x="380.6" y="270.1">Sheet</text>
<text x="394.7" y="270.1">5</text>
<text x="403.2" y="270.1">of</text>
<text x="411.6" y="270.1">8</text>
</g>
<g font-size="2.5" fill="#000080">
<text x="176.5" y="16.6">R23</text>
<text x="176.8" y="20">10K</text>
<text x="193.7" y="21.7">SW1</text>
<text x="363.7" y="22">U1-10</text>
<text x="56.4" y="44.6">U1-8</text>
<text x="176.5" y="44.8">R28</text>
<text x="176.8" y="48.2">10K</text>
<text x="193.7" y="49.9">SW2</text>
<text x="31" y="61.5">C27</text>
<text x="31" y="64.9">0.1uF</text>
<text x="88.5" y="64">0</text>
<text x="98.7" y="64.3">R22</text>
<text x="88.8" y="84.6">R24</text>
<text x="99.8" y="84.6">10K</text>
<text x="157.6" y="84">D2</text>
<text x="170.9" y="86.8">R29</text>
<text x="224.5" y="89.9">R33</text>
<text x="247" y="89.9">R31</text>
<text x="269.6" y="89.9">R30</text>
<text x="292.1" y="89.9">R32</text>
<text x="154.5" y="92.5">GREEN</text>
<text x="171.4" y="90.5">10K</text>
<text x="183" y="95.3">D1</text>
<text x="224.7" y="93.3">10K</text>
<text x="247.3" y="93.3">10K</text>
<text x="269.8" y="93.3">10K</text>
<text x="292.4" y="93.3">10K</text>
<text x="88.5" y="100.6">0</text>
<text x="98.7" y="100.9">R26</text>
<text x="145.8" y="100.4">DTC114EET1G</text>
<text x="150" y="97.6">Q2</text>
<text x="196.3" y="98.1">R25</text>
<text x="196.8" y="101.8">10K</text>
<text x="237.4" y="97.6">J14</text>
<text x="260" y="97.6">J16</text>
<text x="282.5" y="97.6">J17</text>
<text x="305.1" y="97.6">J15</text>
<text x="88.5" y="103.5">0</text>
<text x="98.7" y="103.8">R27</text>
<text x="179.9" y="103.8">GREEN</text>
<text x="116.2" y="109.7">R63</text>
<text x="130" y="109.7">150</text>
<text x="171.2" y="111.7">DTC114EET1G</text>
<text x="175.4" y="108.8">Q1</text>
<text x="352.4" y="112.2">LFE3-35E-FN484CES</text>
<text x="116.2" y="115.3">R64</text>
<text x="130" y="115.3">150</text>
<text x="45.1" y="148.9">LFE3-35E-FN484CES</text>
<text x="192.9" y="147.5">R3</text>
<text x="284.8" y="146">U1-9</text>
<text x="396.4" y="148.9">J1</text>
<text x="113.6" y="154.5">C28</text>
<text x="160.7" y="151.7">U2</text>
<text x="192.9" y="150.3">10K</text>
<text x="111.7" y="157.9">0.1uF</text>
<text x="137.3" y="156.5">R4</text>
<text x="138.2" y="161.3">10K</text>
<text x="151.7" y="168.6">M25P16-VMW6TG</text>
<text x="276.3" y="174.2">LFE3-35E-FN484CES</text>
<text x="319.2" y="181.9">C29</text>
<text x="320.9" y="184.7">1uF</text>
<text x="260.8" y="198.8">R34</text>
<text x="263.1" y="203.3">0</text>
<text x="198.5" y="204.4">R35</text>
<text x="200.8" y="208.9">0</text>
<text x="145.2" y="215.7">R37</text>
<text x="170.9" y="210.1">R36</text>
<text x="172.8" y="214.6">0</text>
<text x="147.5" y="220.5">0</text>
<text x="193.7" y="225">R38</text>
<text x="208.9" y="225">0</text>
<text x="238" y="226.4">R13</text>
<text x="168.3" y="230.6">R39</text>
<text x="183.6" y="230.6">0</text>
<text x="238" y="229.2">10K</text>
<text x="140.1" y="236.3">R40</text>
<text x="155.4" y="236.3">0</text>
<text x="114.8" y="241.9">R41</text>
<text x="130" y="241.9">0</text>
</g>
<g font-size="2.5" fill="#00f">
<text x="360.9" y="27.4">SERDES/PCS</text>
<text x="284.2" y="151.4">JTAG</text>
</g>
<g font-size="2.5" fill="#004080">
<text x="361.8" y="32.2">PCSA_REFCLKN</text>
<text x="362" y="35">PCSA_REFCLKP</text>
<text x="363.2" y="40.6">PCSA_VCCOB3</text>
<text x="364.5" y="37.8">PCSA_VCCIB3</text>
<text x="363.2" y="43.5">PCSA_VCCOB2</text>
<text x="364.5" y="46.3">PCSA_VCCIB2</text>
<text x="363.2" y="51.9">PCSA_VCCOB1</text>
<text x="364.5" y="49.1">PCSA_VCCIB1</text>
<text x="43.7" y="54.7">VCCIO8</text>
<text x="43.7" y="57.6">VCCIO8</text>
<text x="67" y="54.7">PT71A</text>
<text x="68.1" y="57.6">PR9A</text>
<text x="363.2" y="54.7">PCSA_VCCOB0</text>
<text x="364.5" y="57.6">PCSA_VCCIB0</text>
<text x="67" y="60.4">PT68B</text>
<text x="67" y="63.2">PT71B</text>
<text x="67.9" y="66">CFG2</text>
<text x="364.2" y="63.2">PCSA_HDINN3</text>
<text x="364.2" y="66">PCSA_HDINN2</text>
<text x="364.4" y="60.4">PCSA_HDINP3</text>
<text x="67" y="71.6">PT68A</text>
<text x="68.1" y="68.8">PR9B</text>
<text x="364.4" y="68.8">PCSA_HDINP2</text>
<text x="364.4" y="71.6">PCSA_HDINP1</text>
<text x="59.8" y="74.5">PROGRAMN</text>
<text x="68.1" y="77.3">PR6A</text>
<text x="364.2" y="74.5">PCSA_HDINN1</text>
<text x="364.2" y="77.3">PCSA_HDINN0</text>
<text x="66.7" y="80.1">PR12A</text>
<text x="67" y="82.9">PT73A</text>
<text x="361.5" y="82.9">PCSA_HDOUTP3</text>
<text x="364.4" y="80.1">PCSA_HDINP0</text>
<text x="67" y="85.7">PT73B</text>
<text x="68.1" y="88.6">INITN</text>
<text x="361.4" y="85.7">PCSA_HDOUTN3</text>
<text x="361.4" y="88.6">PCSA_HDOUTN2</text>
<text x="66.7" y="94.2">PR12B</text>
<text x="68.1" y="91.4">PR6B</text>
<text x="361.5" y="91.4">PCSA_HDOUTP2</text>
<text x="361.5" y="94.2">PCSA_HDOUTP1</text>
<text x="67" y="97">PT70B</text>
<text x="67" y="99.8">PT70A</text>
<text x="361.4" y="97">PCSA_HDOUTN1</text>
<text x="361.4" y="99.8">PCSA_HDOUTN0</text>
<text x="67.9" y="102.7">CFG1</text>
<text x="67.9" y="105.5">CFG0</text>
<text x="361.5" y="102.7">PCSA_HDOUTP0</text>
<text x="67.9" y="113.9">CCLK</text>
<text x="68.1" y="108.3">PR8B</text>
<text x="68.1" y="111.1">PR8A</text>
<text x="66.7" y="119.6">PR14A</text>
<text x="67.4" y="116.8">DONE</text>
<text x="66.7" y="122.4">PR14B</text>
<text x="66.7" y="125.2">PR15A</text>
<text x="66.7" y="128">PR15B</text>
<text x="66.7" y="130.9">PR11B</text>
<text x="66.7" y="133.7">PR17A</text>
<text x="66.7" y="136.5">PR17B</text>
<text x="66.7" y="139.3">PR11A</text>
<text x="153.7" y="156.2">VCC</text>
<text x="153.7" y="159">HOLD</text>
<text x="153.7" y="161.9">C</text>
<text x="168.1" y="161.9">W</text>
<text x="168.6" y="159">Q</text>
<text x="168.9" y="156.2">S</text>
<text x="274.9" y="156.2">TDO</text>
<text x="294.9" y="156.2">TMS</text>
<text x="295.2" y="161.9">TCK</text>
<text x="296.2" y="159">TDI</text>
<text x="153.7" y="164.7">D</text>
<text x="165.5" y="164.7">VSS</text>
<text x="293.6" y="164.7">VCCJ</text>
</g>
<g font-size="2.5" fill="#f00">
<text x="122.9" y="59.8">USB6</text>
<text x="124.1" y="54.1">USB4</text>
<text x="124.1" y="57">USB5</text>
<text x="132.5" y="59.8">SH6</text>
<text x="133.6" y="54.1">SH6</text>
<text x="133.6" y="57">SH6</text>
<text x="124.1" y="62.6">USB7</text>
<text x="133.6" y="62.6">SH6</text>
<text x="124.7" y="72.7">PROGRAMN</text>
<text x="93.6" y="115">DONE</text>
<text x="243.6" y="154.5">FPGA_BLAST_TDO C3</text>
<text x="318.6" y="154.5">FPGA_TMS</text>
<text x="361.8" y="154.5">JTAG_TMS</text>
<text x="310.7" y="157.3">FPGA_BLAST_TDI</text>
<text x="318.6" y="160.1">FPGA_TCK</text>
<text x="361.5" y="157.3">JTAG_BLAST_TDI</text>
<text x="361.8" y="160.1">JTAG_BLAST_TDO</text>
<text x="362" y="163">JTAG_TCK</text>
<text x="119" y="168.6">CCLK</text>
<text x="113.4" y="199.6">FPGA_TCK</text>
<text x="274.1" y="199.6">JTAG_TCK</text>
<text x="113.4" y="205.3">FPGA_BLAST_TDI</text>
<text x="274.1" y="205.3">JTAG_BLAST_TDI</text>
<text x="113.4" y="210.9">FPGA_BLAST_TDO</text>
<text x="272.9" y="210.9">JTAG_BLAST_TDO</text>
<text x="113.1" y="216.5">FPGA_TMS</text>
<text x="274.1" y="216.5">JTAG_TMS</text>
<text x="86.8" y="226.1">SH6</text>
<text x="94.7" y="226.1">USB0</text>
<text x="86.8" y="231.8">SH6</text>
<text x="94.7" y="231.8">USB1</text>
<text x="86.8" y="237.4">SH6</text>
<text x="94.7" y="237.4">USB2</text>
<text x="86.8" y="243">SH6</text>
<text x="94.7" y="243">USB3</text>
</g>
<g font-size="2">
<text x="45.1" y="2.1">5</text>
<text x="129.7" y="2.1">4</text>
<text x="214.3" y="2.1">3</text>
<text x="298.9" y="2.1">2</text>
<text x="383.5" y="2.1">1</text>
<text x=".7" y="38.1">D</text>
<text x="426.5" y="38.1">D</text>
<text x=".7" y="105.1">C</text>
<text x="426.5" y="105.1">C</text>
<text x=".7" y="172">B</text>
<text x="426.5" y="172">B</text>
<text x=".7" y="239">A</text>
<text x="426.5" y="239">A</text>
<text x="45.1" y="272.8">5</text>
<text x="129.7" y="272.8">4</text>
<text x="214.3" y="272.8">3</text>
<text x="298.9" y="272.8">2</text>
<text x="383.5" y="272.8">1</text>
</g>
</svg>
